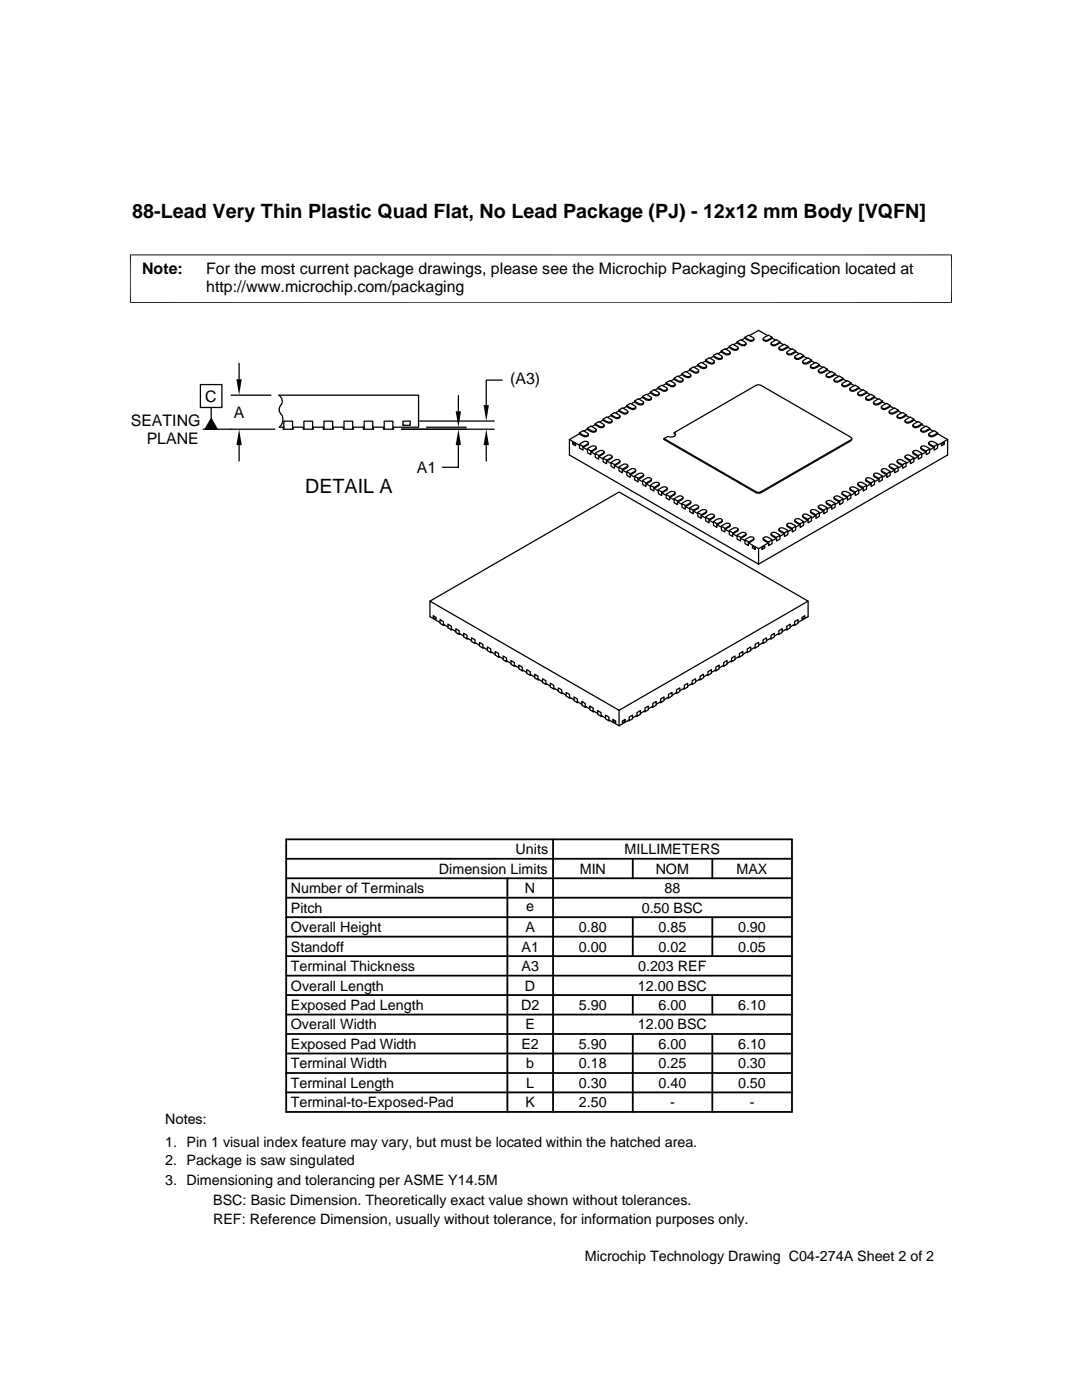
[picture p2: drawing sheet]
<svg xmlns="http://www.w3.org/2000/svg" width="216mm" height="279mm" viewBox="0 0 216 279" stroke-linecap="round" stroke-linejoin="round" font-family="sans-serif">
<g fill="none" stroke="#000" stroke-width=".25">
<path d="M40 76.8h4.3v4.5h-4.3zM46.1 78.9h8M47.7 72.5v3.2M91.5 78.9v3.2M100.2 75.9h-3.2v5M128.2 79.3l-.7 .4M128.2 79.3l.4 .3a.97 .97 0 0 0 1.4 0v-.2M128.2 79.1l.1 .1a1.53 1.53 0 0 0 1.3 .5l.3-.2v-.2l-.9-.6-.8 .4v.2M129.8 78.4l-.7 .4M129.8 78.4a1.12 1.12 0 0 0 1.8 .3v-.2M129.8 78.2l.8-.4 .9 .6v.2l-.3 .2a1.53 1.53 0 0 1-1.3-.5zM129.8 78.2v.2"/>
<path d="M131.4 77.5l-.7 .4M131.4 77.5v.1a1.58 1.58 0 0 0 1.4 .5 .34 .34 0 0 0 .3-.5M131.4 77.3l.7-.4 1 .6v.2l-.3 .2a1.53 1.53 0 0 1-1.4-.5zM131.4 77.3v.2M132.9 76.6l-.7 .4M132.9 76.6l.4 .2a.96 .96 0 0 0 1.4 .1v-.2M132.9 76.4l.8-.4 1 .6v.2l-.3 .2a1.48 1.48 0 0 1-1.4-.5zM132.9 76.4v.2M134.5 75.6l-.7 .5M134.5 75.5l.1 .1a1.48 1.48 0 0 0 1.3 .5l.3-.2v-.2l-1-.6-.7 .4v.2l.4 .2a.91 .91 0 0 0 1.4 0v-.1M136.1 74.7l-.7 .4M136.1 74.6v.1a1.48 1.48 0 0 0 1.4 .5l.3-.2v-.2l-1-.6-.7 .4v.2l.3 .2a1 1 0 0 0 1.4 .1v-.2"/>
<path d="M137.6 73.8l-.6 .4M137.6 73.9h.1a1.53 1.53 0 0 0 1.4 .5l.3-.1v-.3M137.6 73.7h.1a1.53 1.53 0 0 0 1.4 .6l.3-.2v-.2l-1-.6-.8 .4v.2M139.2 72.9l-.7 .4M139.2 72.9l.4 .3a.97 .97 0 0 0 1.4 0v-.2M139.2 72.7l.1 .2a1.53 1.53 0 0 0 1.4 .4l.2-.1v-.3l-.9-.5-.8 .3v.2M140.8 72l-.7 .4M140.8 72v.1a1.12 1.12 0 0 0 1.8 .2v-.2M140.8 71.8l.1 .1a1.53 1.53 0 0 0 1.3 .5l.3-.1v-.3l-.9-.5-.8 .3v.2M142.4 71.1l-.7 .4M142.4 71.1v.1a1.12 1.12 0 0 0 1.7 .2v-.2M142.4 70.9l.8-.3 .9 .5v.3l-.3 .1a1.55 1.55 0 0 1-1.4-.5z"/>
<path d="M142.4 71v.1M143.9 70.2l-.6 .4M143.9 70.2l.1 .1a1.58 1.58 0 0 0 1.4 .5l.3-.2v-.3M143.9 70l.9-.3 .9 .5v.2l-.3 .2a1.53 1.53 0 0 1-1.4-.5zM143.9 70v.2M145.5 69.3l-.7 .4M145.5 69.3a1.15 1.15 0 0 0 1.8 .3v-.2M145.5 69.1l.8-.4 .9 .6v.2l-.3 .2a1.48 1.48 0 0 1-1.3-.5zM145.5 69.1v.2M147.1 68.4l-.7 .4M147.1 68.4l.3 .3a.98 .98 0 0 0 1.4 0v-.2M147.1 68.2l.1 .1a1.48 1.48 0 0 0 1.3 .5l.3-.2v-.2l-.9-.6-.8 .4v.2"/>
<path d="M148.7 67.5l-.7 .4M148.7 67.5l.3 .2a.99 .99 0 0 0 1.4 .1v-.2M148.7 67.3v.1a1.53 1.53 0 0 0 1.4 .5l.3-.2v-.2l-1-.6-.7 .4v.2M153.2 67l-1.8-1.1-1.9 1.1M154.1 67.5l-.4 .3a.93 .93 0 0 1-1.4 0v-.2M154.1 67.3l-.1 .1a1.48 1.48 0 0 1-1.4 .5l-.3-.2v-.2l1-.6 .8 .4v.2M154.1 67.5l.6 .4M155.5 69.3l.9-.6 .8 .4-.1 .1a1.53 1.53 0 0 1-1.3 .5l-.3-.2zM155.6 68.4l-.4 .3a.91 .91 0 0 1-1.3 0v-.2M155.6 68.2v.1a1.48 1.48 0 0 1-1.4 .5l-.3-.2v-.2l.9-.6 .8 .4v.2M155.6 68.4l.7 .4M157.1 70.2l.9-.6 .8 .4-.1 .1a1.48 1.48 0 0 1-1.3 .5l-.3-.2z"/>
<path d="M157.2 69.3l-.1 .1a1.58 1.58 0 0 1-1.3 .5 .34 .34 0 0 1-.4-.5M157.2 69.1v.2M157.2 69.3l.7 .4M158.6 71.1l1-.6 .7 .4v.1a1.53 1.53 0 0 1-1.4 .5l-.3-.1zM158.8 70.2l-.1 .1a1.53 1.53 0 0 1-1.3 .5l-.3-.2-.1-.3M158.8 70v.2M158.8 70.2l.6 .4M160.3 71.1l-.3 .3a.97 .97 0 0 1-1.4 0v-.2M160.3 71v.1M160.3 71.1l.7 .4M161.9 72v.1a1.15 1.15 0 0 1-1.8 .2v-.2M161.9 71.8v.1a1.58 1.58 0 0 1-1.4 .5l-.3-.1v-.3l.9-.5 .1-.1 .7 .4v.2"/>
<path d="M161.9 72l.7 .4M163.5 72.9v.1a1.12 1.12 0 0 1-1.8 .2v-.2M163.5 72.7l-.1 .2a1.58 1.58 0 0 1-1.3 .4l-.3-.1v-.3l.9-.5 .8 .3v.2M163.5 72.9l.7 .4M165.1 73.9h-.1a1.48 1.48 0 0 1-1.4 .5l-.3-.1v-.3M165.1 73.7h-.1a1.48 1.48 0 0 1-1.4 .6l-.3-.2v-.2l1-.6 .8 .4v.2M165.1 73.8l.6 .4M166.6 74.6v.1a1.48 1.48 0 0 1-1.4 .5l-.3-.2v-.2l1-.6 .7 .4v.2l-.4 .2a.93 .93 0 0 1-1.3 .1v-.2M166.6 74.7l.7 .4M168 76.6l1-.6 .8 .4-.1 .1a1.5 1.5 0 0 1-1.4 .5l-.3-.2zM168.2 75.5l-.1 .1a1.53 1.53 0 0 1-1.3 .5l-.3-.2v-.2l1-.6 .7 .4v.2l-.3 .2a.99 .99 0 0 1-1.5 0v-.1M168.2 75.6l.7 .5"/>
<path d="M169.6 77.5l1-.6 .7 .4v.1a1.48 1.48 0 0 1-1.4 .5l-.3-.2zM169.8 76.6l-.3 .2a.97 .97 0 0 1-1.5 .1v-.2M169.8 76.4v.2M169.8 76.6l.7 .4M171.2 78.4l.9-.6 .8 .4-.1 .1a1.53 1.53 0 0 1-1.3 .5l-.3-.2zM171.3 77.5a1.15 1.15 0 0 1-1.7 .3v-.2M171.3 77.3v.2M171.3 77.5l.7 .4M172.9 78.4l-.3 .2a1 1 0 0 1-1.4 .1v-.2M172.9 78.2v.2M172.9 78.4l.7 .4M174.5 79.3a1.12 1.12 0 0 1-1.8 .3v-.2"/>
<path d="M174.5 79.1l-.1 .1a1.58 1.58 0 0 1-1.3 .5l-.3-.2v-.2l.9-.6 .8 .4v.2M174.5 79.3l.7 .4M40 81.3h.1M40.6 85.7h14.2M42.1 83.5l1.2 2.2h-2.4zM42.1 81.3v2.2M47.7 88.8v3.2M56.5 85.3v.4h2v-.4M56.6 85.7v-1.6h1.8v1.6M56.6 85.3h-.9a1.92 1.92 0 0 0 .2-2.9 1.48 1.48 0 0 1 .3-1.8 1.4 1.4 0 0 0-.6-1.7h27.9v6.4h-5.1M58.4 85.3h2.2M60.5 85.3v.4h2v-.4"/>
<path d="M60.6 85.7v-1.6h1.8v1.6M62.4 85.3h2.2M64.5 85.3v.4h2v-.4M64.6 85.7v-1.6h1.8v1.6M66.4 85.3h2.2M68.5 85.3v.4h2v-.4M68.6 85.7v-1.6h1.8v1.6M70.4 85.3h2.3M72.5 85.3v.4h2v-.4M72.7 85.7v-1.6h1.7v1.6M74.4 85.3h2.3M76.5 85.3v.4h2v-.4"/>
<path d="M76.7 85.7v-1.6h1.7v1.6M80.1 85.7h18.5M80.4 84.1h1.5v.8h-1.5zM80.4 84.9h.1M83.4 84h15.2M85.1 85.3h7.9M91.5 88.8v4.5h-3.2M97 88.8v3.2M113.6 87.7l2 1.2M113.6 87.7v3.1l37.8 21.8 37.7-21.8v-3.1M114.3 88.3l.6 .3v.4l-.6-.4zM115.6 88.7l.7 .4v.7l-.7-.4z"/>
<path d="M115.6 88.7l.1-.1a1.53 1.53 0 0 1 1.4-.5l.3 .2v.2l-1.1 .6M115.6 86.6l-2 1.1M115.6 86.6h.1a1.15 1.15 0 0 0 1.7 .2v-.1M115.6 86.4l.9-.4 .9 .6v.2l-.3 .2a1.58 1.58 0 0 1-1.4-.5zM115.6 86.4v.2M117.2 89.6l.7 .4v.7l-.7-.4zM117.2 89.6l.1-.1a1.53 1.53 0 0 1 1.3-.5l.3 .2v.2l-1 .6M117.2 85.6l-.7 .4M117.2 85.6v.1a1.15 1.15 0 0 0 1.8 .2v-.1M117.2 85.4l.8-.3 .9 .5v.3l-.3 .2a1.48 1.48 0 0 1-1.3-.5zM117.2 85.5v.1M117.4 88.4l-.2 .4-.9 .5 .9 .5"/>
<path d="M118.8 90.5l.7 .4v.7l-.7-.4zM118.8 90.5a1.47 1.47 0 0 1 1.7-.4l-.1 .3-.9 .5M118.8 84.7l-.7 .4M118.8 84.7l.1 .1a1.53 1.53 0 0 0 1.3 .5l.3-.1v-.3M118.8 84.5l.8-.3 .9 .5v.3l-.3 .2a1.48 1.48 0 0 1-1.3-.6zM118.8 84.6v.1M119 89.3l-.2 .4-.9 .5 .9 .5M120.4 91.4l.6 .4v.7l-.6-.3zM120.4 91.4l.3-.3a.83 .83 0 0 1 1.4 0l-.1 .2-1 .5M120.4 83.8l-.7 .4M120.4 83.8l.3 .3a.97 .97 0 0 0 1.4 0v-.2M120.4 83.7a1.53 1.53 0 0 0 1.4 .5l.3-.1v-.3l-1-.6-.7 .5v.1"/>
<path d="M120.5 90.2l-.1 .4-.9 .5 .9 .5M121.9 92.3l.7 .4v.8l-.7-.4zM121.9 92.3l.1-.1a1.53 1.53 0 0 1 1.4-.5l.3 .2v.2l-1.1 .6M121.9 82.9l-.7 .4M121.9 82.9l.4 .3a.93 .93 0 0 0 1.4 0v-.2M121.9 82.7l.1 .1a1.48 1.48 0 0 0 1.4 .5l.3-.2v-.2l-1-.5-.8 .3v.2M122.1 91.1l-.1 .4-1 .5 .9 .5M123.5 93.2l.7 .4v.8l-.7-.4zM123.5 93.2l.1-.1a1.48 1.48 0 0 1 1.3-.5l.3 .2v.2l-1 .6M123.5 82l-.7 .4M123.5 82l.4 .3a.9 .9 0 0 0 1.4 0v-.2M123.5 81.8l.1 .1a1.48 1.48 0 0 0 1.3 .5l.3-.2v-.2l-.9-.6-.8 .4v.2"/>
<path d="M123.7 92l-.2 .4-.9 .5 .9 .5M125.1 94.1l.7 .4v.8l-.7-.4zM125.1 94.1v-.1a1.5 1.5 0 0 1 1.4-.5l.3 .2v.3l-1 .5M125.1 81.1l-.7 .4M125.1 81.1l.3 .3a.97 .97 0 0 0 1.4 0v-.2M125.1 80.9v.1a1.55 1.55 0 0 0 1.4 .5l.3-.2v-.2l-.9-.6-.8 .4v.2M125.3 92.9l-.2 .4-.9 .5 .9 .5M126.6 95l.7 .4v.8l-.7-.4zM126.6 95a1.49 1.49 0 0 1 1.8-.4l-.2 .4-.9 .4M126.6 80.2l-.6 .4M126.6 80.2h.1a1.15 1.15 0 0 0 1.7 .3v-.2M126.6 80l.1 .1a1.58 1.58 0 0 0 1.4 .5l.3-.2v-.2l-.9-.5-.2-.1-.7 .4v.2"/>
<path d="M126.8 93.8l-.1 .5-.9 .4 .8 .5M128.2 95.9l.7 .5v.7l-.7-.4zM128.2 95.9h.1a1.48 1.48 0 0 1 1.3-.5l.3 .1v.3l-1 .6M128.4 94.7l-.2 .4-.9 .5 .9 .5M129.8 96.9l.7 .4v.7l-.7-.4zM129.8 96.9a1.44 1.44 0 0 1 1.7-.4l-.1 .3-.9 .5M130 95.7l-.2 .4-.9 .4 .9 .5M131.4 97.8l.6 .4v.7l-.6-.4zM131.4 97.8a1.52 1.52 0 0 1 1.7-.5l-.1 .4-1 .5M131.6 96.6l-.2 .4-.9 .4 .9 .6M132.5 87.5v.2l18.4 10.6 .5 .1 .4-.1 18-10.3 .1-.5M132.5 87.5l.8-.4 .2 .1a.77 .77 0 0 0 1.2-.7l-.2-.2 16.4-9.4 .5-.1 .4 .1 18 10.3 .1 .3-.1 .3-18 10.3-.4 .2-.5-.2z"/>
<path d="M132.9 98.7l.7 .4v.7l-.7-.4zM132.9 98.7l.1-.1a1.53 1.53 0 0 1 1.4-.5l.3 .2v.2l-1.1 .6M133.1 97.5l-.1 .4-1 .4 .9 .6M134.5 99.6l.7 .4v.7l-.7-.4zM134.5 99.6l.1-.1a1.53 1.53 0 0 1 1.3-.5l.3 .2v.2l-1 .6M134.5 86.3l.3 .5M134.7 98.4l-.2 .4-.9 .5 .9 .5M136.3 99.3l-.2 .4-.9 .5 .9 .5M150.9 98.1v.2M151.8 98.1v.2M166.4 99.3l.2 .4 .9 .5-.9 .5M167.5 100l.7-.4v.7l-.7 .4z"/>
<path d="M168 98.4l.2 .4 .9 .5-.9 .5M168.2 99.6l-.1-.1a1.58 1.58 0 0 0-1.3-.5l-.3 .2v.2l1 .6M169.1 99.1l.7-.4v.7l-.7 .4zM169.6 97.5l.2 .4 .9 .4-.9 .6M169.8 98.7a1.48 1.48 0 0 0-1.8-.4l.2 .3 .9 .5M170.7 98.2l.6-.4v.7l-.6 .4zM171.2 96.6l.1 .4 .9 .4-.9 .6M171.3 97.8a1.47 1.47 0 0 0-1.7-.5l.2 .4 .9 .5M172.2 97.3l.7-.4v.7l-.7 .4zM172.7 95.7l.2 .4 .9 .4-.9 .5M172.9 96.9l-.1-.1a1.48 1.48 0 0 0-1.3-.5l-.3 .2v.2l1 .6M173.8 96.4l.7-.5v.8l-.7 .4z"/>
<path d="M174.3 94.7l.2 .4 .9 .5-.9 .5M174.5 95.9a1.49 1.49 0 0 0-1.7-.4l.1 .4 .9 .5M175.4 95.4l.7-.4v.8l-.7 .4zM175.9 93.8l.1 .5 1 .4-.9 .5M176.1 80.2h-.1a1.12 1.12 0 0 1-1.7 .3v-.2M176.1 80l-.1 .1a1.53 1.53 0 0 1-1.4 .5l-.3-.2v-.2l1-.6 .8 .4v.2M176.1 80.2l.6 .4M176.1 95a1.44 1.44 0 0 0-1.8-.4l.2 .4 .9 .4M177 94.5l.6-.4v.8l-.6 .4zM177.4 92.9l.2 .4 .9 .5-.9 .5M177.6 81.1l-.4 .3a.9 .9 0 0 1-1.3 0v-.2M177.6 80.9v.1a1.53 1.53 0 0 1-1.4 .5l-.3-.2v-.2l.9-.6 .8 .4v.2"/>
<path d="M177.6 81.1l.7 .4M177.6 94.1v-.1a1.48 1.48 0 0 0-1.4-.5l-.3 .2v.3l1.1 .5M178.5 93.6l.7-.4v.8l-.7 .4zM179 92l.2 .4 .9 .5-.9 .5M179.2 82v.1a1.53 1.53 0 0 1-1.4 .5l-.3-.2-.1-.3M179.2 81.8v.1a1.53 1.53 0 0 1-1.4 .5l-.3-.2v-.2l.9-.5 .1-.1 .7 .4v.2M179.2 82l.7 .4M179.2 93.2v-.1a1.53 1.53 0 0 0-1.4-.5l-.3 .2v.2l1 .6M180.1 92.7l.7-.4v.8l-.7 .4zM180.6 91.1l.2 .4 .9 .5-.9 .5M180.8 82.9l-.3 .3a1 1 0 0 1-1.5 0v-.2M180.8 82.7l-.1 .1a1.5 1.5 0 0 1-1.4 .5l-.3-.2v-.2l1-.5 .8 .3v.2"/>
<path d="M180.8 82.9l.7 .4M180.8 92.3l-.1-.1a1.55 1.55 0 0 0-1.4-.5l-.3 .2v.2l1.1 .6M181.7 91.8l.7-.4v.8l-.7 .3zM182.2 90.2l.1 .4 .9 .5-.8 .5M182.2 84.7l.9-.5 .8 .3v.1a1.48 1.48 0 0 1-1.4 .6l-.3-.2zM182.4 83.8l-.4 .3a.98 .98 0 0 1-1.4 0v-.2M182.4 83.7h-.1a1.48 1.48 0 0 1-1.4 .5l-.3-.1v-.3l1-.6 .8 .5v.1M182.4 91.4a1.51 1.51 0 0 0-1.8-.4l.2 .3 .9 .5M182.4 83.8l.6 .4M183.2 90.9l.7-.4v.7l-.7 .4zM183.7 89.3l.2 .4 .9 .5-.9 .5M183.8 85.6l.9-.5 .8 .3-.1 .2a1.53 1.53 0 0 1-1.3 .5l-.3-.2z"/>
<path d="M183.9 84.7v.1a1.15 1.15 0 0 1-1.7 .2v-.1M183.9 84.6v.1M183.9 90.5v-.1a1.53 1.53 0 0 0-1.4-.5l-.3 .2v.2l1 .6M183.9 84.7l.7 .4M184.8 90l.7-.4v.7l-.7 .4zM185.3 88.4l.2 .4 .9 .5-.9 .5M185.4 86.6l.9-.6 .8 .4-.1 .1a1.53 1.53 0 0 1-1.3 .5l-.3-.2zM185.5 85.6l-.1 .1a1.58 1.58 0 0 1-1.3 .5l-.3-.2-.1-.2M185.5 85.5v.1M185.5 89.6a1.48 1.48 0 0 0-1.7-.4l.1 .3 .9 .5M185.5 85.6l.7 .4M186.4 89.1l.7-.4v.7l-.7 .4z"/>
<path d="M187.1 86.6h-.1a1.12 1.12 0 0 1-1.7 .2v-.1M187.1 86.4v.2M187.1 86.6l2 1.1M187.1 88.7a1.44 1.44 0 0 0-1.7-.4l.1 .3 .9 .5M187.9 88.6l.5-.3v.3l-.5 .4zM189.1 87.7l-2 1.2M85.8 120v3.1l2 1.1M136.1 100.5l.7 .4v.7l-.7-.4zM136.1 100.5v-.1a1.53 1.53 0 0 1 1.4-.5l.3 .2v.2l-1 .6M137.6 101.4l.7 .4v.7l-.7-.4zM137.6 101.4l.1-.1a1.53 1.53 0 0 1 1.4-.5l.3 .2v.2l-1.1 .6M137.8 100.2l-.1 .4-.9 .5 .8 .5"/>
<path d="M139.2 102.3l.7 .4v.7l-.7-.4zM139.2 102.3l.1-.1a1.48 1.48 0 0 1 1.4-.5l.2 .2v.2l-1 .6M139.4 101.1l-.1 .4-1 .5 .9 .5M140.8 103.2l.7 .4v.8l-.7-.5zM140.8 103.2a1.44 1.44 0 0 1 1.7-.4l-.1 .3-.9 .5M141 102l-.2 .4-.9 .5 .9 .5M142.4 104.1l.6 .4v.8l-.6-.4zM142.4 104.1a1.44 1.44 0 0 1 1.7-.4l-.1 .4-1 .4M142.6 102.9l-.2 .4-.9 .5 .9 .5M143.9 105l.7 .4v.8l-.7-.4zM143.9 105l.1-.1a1.53 1.53 0 0 1 1.4-.5l.3 .2v.2l-1.1 .6M144.1 103.8l-.1 .4-1 .5 .9 .5"/>
<path d="M145.5 105.9l.7 .4v.8l-.7-.4zM145.5 105.9l.1-.1a1.53 1.53 0 0 1 1.3-.5l.3 .2v.2l-1 .6M145.7 104.7l-.2 .4-.9 .5 .9 .5M147.1 106.8l.7 .4v.8l-.7-.4zM147.1 106.8a1.51 1.51 0 0 1 1.7-.4l-.1 .4-.9 .4M147.3 105.6l-.2 .4-.9 .5 .9 .5M148.7 107.8l.6 .3v.8l-.6-.4zM148.7 107.9h.1M148.7 107.8v-.1a1.58 1.58 0 0 1 1.4-.5l.3 .1v.3l-1.1 .5M148.8 106.6l-.1 .4-.9 .4 .9 .5M150.1 109l.6 .3v.4l-.6-.4zM150.4 107.5l-.1 .4-1 .4 2.1 1.2v3.1"/>
<path d="M152 109.3l.6-.3v.3l-.6 .4zM152.3 107.5l.2 .4 .9 .4-2 1.2M153.4 108.1l.7-.3v.7l-.7 .4zM153.9 106.6l.1 .4 .9 .4-.8 .5M154.1 107.8l-.1-.1a1.53 1.53 0 0 0-1.4-.5l-.3 .1v.3l1.1 .5M154.9 107.2l.7-.4v.8l-.7 .4zM155.4 105.6l.2 .4 .9 .5-.9 .5M155.6 106.8v-.1a1.53 1.53 0 0 0-1.4-.4l-.3 .1v.3l1 .5M156.5 106.3l.7-.4v.8l-.7 .4zM157 104.7l.2 .4 .9 .5-.9 .5M157.2 105.9a1.52 1.52 0 0 0-1.7-.4l.1 .4 .9 .4M158.1 105.4l.7-.4v.8l-.7 .4z"/>
<path d="M158.6 103.8l.1 .4 1 .5-.9 .5M158.8 105a1.44 1.44 0 0 0-1.7-.4l.1 .4 .9 .4M159.7 104.5l.6-.4v.8l-.6 .4zM160.1 102.9l.2 .4 .9 .5-.9 .5M160.3 104.1v-.1a1.48 1.48 0 0 0-1.4-.5l-.3 .2v.2l1.1 .6M161.2 103.6l.7-.4v.7l-.7 .5zM161.2 120v3.1l-2 1.1M161.7 102l.2 .4 .9 .5-.9 .5M161.9 103.2v-.1a1.53 1.53 0 0 0-1.4-.5l-.3 .2v.2l1 .6M162.8 102.7l.7-.4v.7l-.7 .4zM163.3 101.1l.2 .4 .9 .5-.9 .5M163.5 102.3a1.39 1.39 0 0 0-1.7-.4l.1 .3 .9 .5"/>
<path d="M164.4 101.8l.7-.4v.7l-.7 .4zM164.9 100.2l.1 .4 .9 .5-.8 .5M165.1 101.4l-.1-.1a1.48 1.48 0 0 0-1.4-.5l-.3 .2v.2l1.1 .6M165.9 100.9l.7-.4v.7l-.7 .4zM166.6 100.5v-.1a1.53 1.53 0 0 0-1.4-.5l-.3 .2v.2l1 .6M86.4 122.9l.6 .3v.4l-.6-.3zM87.8 123.7l.7 .4v.7l-.7-.4zM88.5 124.6l.9 .5M88.7 124.7l-.2 .1M89.4 124.6l.7 .4v.7l-.7-.4zM90.1 125.5l.9 .5M90.3 125.6l-.2 .1"/>
<path d="M91 125.5l.6 .4v.7l-.6-.4zM91.6 126.4l.9 .5M91.8 126.6h-.2M92.5 126.4l.7 .4v.7l-.7-.4zM93.2 127.3l.9 .5M93.4 127.5h-.2M94.1 127.3l.7 .4v.7l-.7-.4zM94.8 128.2l.9 .6M95 128.4h-.2M95.7 128.2l.7 .4v.7l-.7-.4zM96.4 129.2l.8 .5M96.6 129.3h-.2"/>
<path d="M97.2 129.1l.7 .4v.7l-.7-.4zM97.9 130l.9 .6M98.1 130.2h-.2M98.8 130l.7 .4v.7l-.7-.4zM99.5 131l.9 .5M99.7 131.1h-.2M100.4 130.9l.7 .4v.8l-.7-.4zM101.1 131.9l.9 .5M101.3 132l-.2 .1M102 131.8l.6 .4v.8l-.6-.4zM102.6 132.8l.9 .5M102.8 132.9l-.2 .1"/>
<path d="M103.5 132.7l.7 .4v.8l-.7-.4zM104.2 133.7l.9 .5M104.4 133.8l-.2 .1M105.1 133.6l.7 .4v.8l-.7-.4zM105.8 134.6l.9 .5M106 134.7l-.2 .1M106.7 134.6l.7 .4v.7l-.7-.4zM107.4 135.5l.8 .5M107.6 135.6l-.2 .1M108.2 135.5l.7 .3v.8l-.7-.4zM108.9 136.4l.9 .5M109.1 136.5l-.2 .1"/>
<path d="M109.8 136.4l.7 .4v.7l-.7-.4zM110.5 137.3l.9 .5M110.7 137.4l-.2 .1M111.4 137.3l.7 .4v.7l-.7-.4zM112.1 138.2l.9 .5M112.3 138.3l-.2 .1M113 138.2l.6 .4v.7l-.6-.4zM113.6 139.1l.9 .6M113.9 139.3h-.3M114.5 139.1l.7 .4v.7l-.7-.4zM116.1 140l.7 .4v.7l-.7-.4zM131.8 139.5l.7-.4v.7l-.7 .4z"/>
<path d="M133.2 139.3h.2M133.4 138.6l.7-.4v.7l-.7 .4zM133.4 139.1l-.9 .6M134.8 138.3l.2 .1M135 137.7l.7-.4v.7l-.7 .4zM135 138.2l-.9 .5M136.3 137.4l.2 .1M136.5 136.8l.7-.4v.7l-.7 .4zM136.5 137.3l-.8 .5M137.9 136.5l.2 .1M138.1 135.8l.7-.3v.7l-.7 .4zM138.1 136.4l-.9 .5"/>
<path d="M139.5 135.6l.2 .1M139.7 135l.7-.4v.7l-.7 .4zM139.7 135.5l-.9 .5M141.1 134.7l.2 .1M141.3 134l.6-.4v.8l-.6 .4zM141.3 134.6l-.9 .5M142.6 133.8l.2 .1M142.8 133.1l.7-.4v.8l-.7 .4zM142.8 133.7l-.9 .5M144.2 132.9l.2 .1M144.4 132.2l.7-.4v.8l-.7 .4zM144.4 132.8l-.9 .5"/>
<path d="M145.8 132l.2 .1M146 131.3l.7-.4v.8l-.7 .4zM146 131.9l-.9 .5M147.3 131.1h.3M147.6 130.4l.6-.4v.7l-.6 .4zM147.6 131l-.9 .5M148.9 130.2h.2M149.1 129.5l.7-.4v.7l-.7 .4zM149.1 130l-.9 .6M150.5 129.3h.2M150.7 128.6l.7-.4v.7l-.7 .4zM150.7 129.2l-.9 .5"/>
<path d="M152.1 128.4h.2M152.3 127.7l.7-.4v.7l-.7 .4zM152.3 128.2l-.9 .6M153.6 127.5h.2M153.8 126.8l.7-.4v.7l-.7 .4zM153.8 127.3l-.8 .5M155.2 126.6h.2M155.4 125.9l.7-.4v.7l-.7 .4zM155.4 126.4l-.9 .5M156.8 125.6l.2 .1M157 125l.7-.4v.7l-.7 .4zM157 125.5l-.9 .5"/>
<path d="M158.3 124.7l.3 .1M158.6 124.1l.6-.4v.7l-.6 .4zM158.6 124.6l-.9 .5M160 123.2l.6-.3v.4l-.6 .3zM115.2 140l.9 .6M115.4 140.2h-.2M116.8 140.9l.9 .6M117 141.1h-.2M117.7 140.9l.7 .4v.7l-.7-.4zM118.4 141.9l.9 .5M118.6 142h-.2M119.3 141.8l.6 .4v.7l-.6-.3z"/>
<path d="M119.9 142.8l.9 .5M120.1 142.9h-.2M120.8 142.7l.7 .4v.7l-.7-.3zM121.5 143.7l2 1.1M121.7 143.8h-.2M122.3 143.6l.6 .3v.4l-.6-.3zM123.5 141.8l37.7-21.8-37.7-21.8-37.7 21.8 37.7 21.8v3M124.2 143.9l.6-.3v.4l-.6 .3zM125.3 143.8h.2M125.5 143.7l-2 1.1M125.5 143.1l.7-.4v.8l-.7 .3zM126.9 142.9h.2"/>
<path d="M127.1 142.2l.7-.4v.8l-.7 .3zM127.1 142.8l-.9 .5M128.5 142h.2M128.7 141.3l.7-.4v.7l-.7 .4zM128.7 141.9l-.9 .5M130 141.1h.3M130.3 140.4l.6-.4v.7l-.6 .4zM130.3 140.9l-.9 .6M131.6 140.2h.2M131.8 140l-.9 .6"/>
</g>
<g fill="none" stroke="#000" stroke-width=".36">
<path d="M57.1 179.2h100.9M57.1 175.3h100.9M57.1 171.4h100.9M57.1 167.5h100.9v54.4h-100.9zM101.2 175.3v46.6M110.4 167.5v54.4M126.3 171.4v3.9M142.1 171.4v3.9M57.1 186.9h100.9M57.1 183h100.9M57.1 198.6h100.9M57.1 194.7h100.9"/>
<path d="M57.1 190.8h100.9M126.3 183v7.8M126.3 198.6v3.9M142.1 183v7.8M142.1 198.6v3.9M57.1 214.1h100.9M57.1 206.4h100.9M57.1 202.5h100.9M57.1 210.2h100.9M57.1 218h100.9M126.3 206.4v15.5M142.1 206.4v15.5"/>
</g>
<path d="M26 50.8v9.7M189.9 50.8v9.7M189.9 50.9h-164M25.9 60.4h164" fill="none" stroke="#000" stroke-width=".2"/>
<path d="M47.2 75.7h1l-.5 3.2zM42.1 83.5l1.2 2.2h-2.4zM47.7 85.7l.5 3.1h-1zM90.9 82.1h1.1l-.5 3.2zM91.5 85.7l.5 3.1h-1.1zM97 85.7l.6 3.1h-1.1zM96.5 80.9h1.1l-.6 3.1z" fill="#000"/>
<g font-size="3.9">
<text x="26.4" y="43.5">88-Lead Very Thin Plastic Quad Flat, No Lead Package (PJ) - 12x12 mm Body [VQFN]</text>
<text x="60.9" y="98.3">DETAIL A</text>
</g>
<g font-size="3.2">
<text x="28.4" y="54.6">Note:</text>
<text x="41.1" y="54.6">For the most current package drawings, please see the Microchip Packaging Specification located at</text>
<text x="41.1" y="58.3">http://www.microchip.com/packaging</text>
<text x="101.8" y="76.7">(A3)</text>
<text x="41" y="80.2">C</text>
<text x="46.6" y="83.4">A</text>
<text x="26.1" y="85">SEATING</text>
<text x="29.3" y="88.6">PLANE</text>
<text x="83.2" y="94.4">A1</text>
</g>
<g font-size="2.9">
<text x="102.9" y="170.5">Units</text>
<text x="124.6" y="170.5">MILLIMETERS</text>
<text x="58" y="178.2">Number of Terminals</text>
<text x="87.6" y="174.4">Dimension Limits</text>
<text x="104.8" y="178.2">N</text>
<text x="115.7" y="174.4">MIN</text>
<text x="130.8" y="174.4">NOM</text>
<text x="132.6" y="178.2">88</text>
<text x="147" y="174.4">MAX</text>
<text x="58" y="182.1">Pitch</text>
<text x="105" y="181.8">e</text>
<text x="128" y="182.1">0.50 BSC</text>
<text x="58" y="186">Overall Height</text>
<text x="58" y="189.9">Standoff</text>
<text x="104.1" y="189.9">A1</text>
<text x="104.8" y="186">A</text>
<text x="115.5" y="186">0.80</text>
<text x="115.5" y="189.9">0.00</text>
<text x="131.4" y="186">0.85</text>
<text x="131.4" y="189.9">0.02</text>
<text x="147.3" y="186">0.90</text>
<text x="147.3" y="189.9">0.05</text>
<text x="58" y="193.8">Terminal Thickness</text>
<text x="58" y="197.7">Overall Length</text>
<text x="104.1" y="193.8">A3</text>
<text x="104.8" y="197.7">D</text>
<text x="127.3" y="197.7">12.00 BSC</text>
<text x="127.3" y="193.8">0.203 REF</text>
<text x="58" y="201.6">Exposed Pad Length</text>
<text x="104" y="201.6">D2</text>
<text x="115.5" y="201.6">5.90</text>
<text x="131.4" y="201.6">6.00</text>
<text x="147.3" y="201.6">6.10</text>
<text x="58" y="205.4">Overall Width</text>
<text x="58" y="209.3">Exposed Pad Width</text>
<text x="104" y="209.3">E2</text>
<text x="104.8" y="205.4">E</text>
<text x="115.5" y="209.3">5.90</text>
<text x="127.3" y="205.4">12.00 BSC</text>
<text x="131.4" y="209.3">6.00</text>
<text x="147.3" y="209.3">6.10</text>
<text x="58" y="213.2">Terminal Width</text>
<text x="105" y="213.2">b</text>
<text x="115.5" y="213.2">0.18</text>
<text x="131.4" y="213.2">0.25</text>
<text x="147.3" y="213.2">0.30</text>
<text x="58" y="217.1">Terminal Length</text>
<text x="58" y="221">Terminal-to-Exposed-Pad</text>
<text x="104.8" y="221">K</text>
<text x="105" y="217.1">L</text>
<text x="115.5" y="221">2.50</text>
<text x="115.5" y="217.1">0.30</text>
<text x="131.4" y="217.1">0.40</text>
<text x="133.7" y="221">-</text>
<text x="147.3" y="217.1">0.50</text>
<text x="149.6" y="221">-</text>
<text x="32.9" y="224.3">Notes:</text>
<text x="32.9" y="228.9">1. Pin 1 visual index feature may vary, but must be located within the hatched area.</text>
<text x="32.9" y="232.6">2. Package is saw singulated</text>
<text x="32.9" y="236.5">3. Dimensioning and tolerancing per ASME Y14.5M</text>
<text x="42.5" y="244.3">REF: Reference Dimension, usually without tolerance, for information purposes only.</text>
<text x="42.5" y="240.6">BSC: Basic Dimension. Theoretically exact value shown without tolerances.</text>
<text x="116.7" y="251.7">Microchip Technology Drawing C04-274A Sheet 2 of 2</text>
</g>
</svg>
